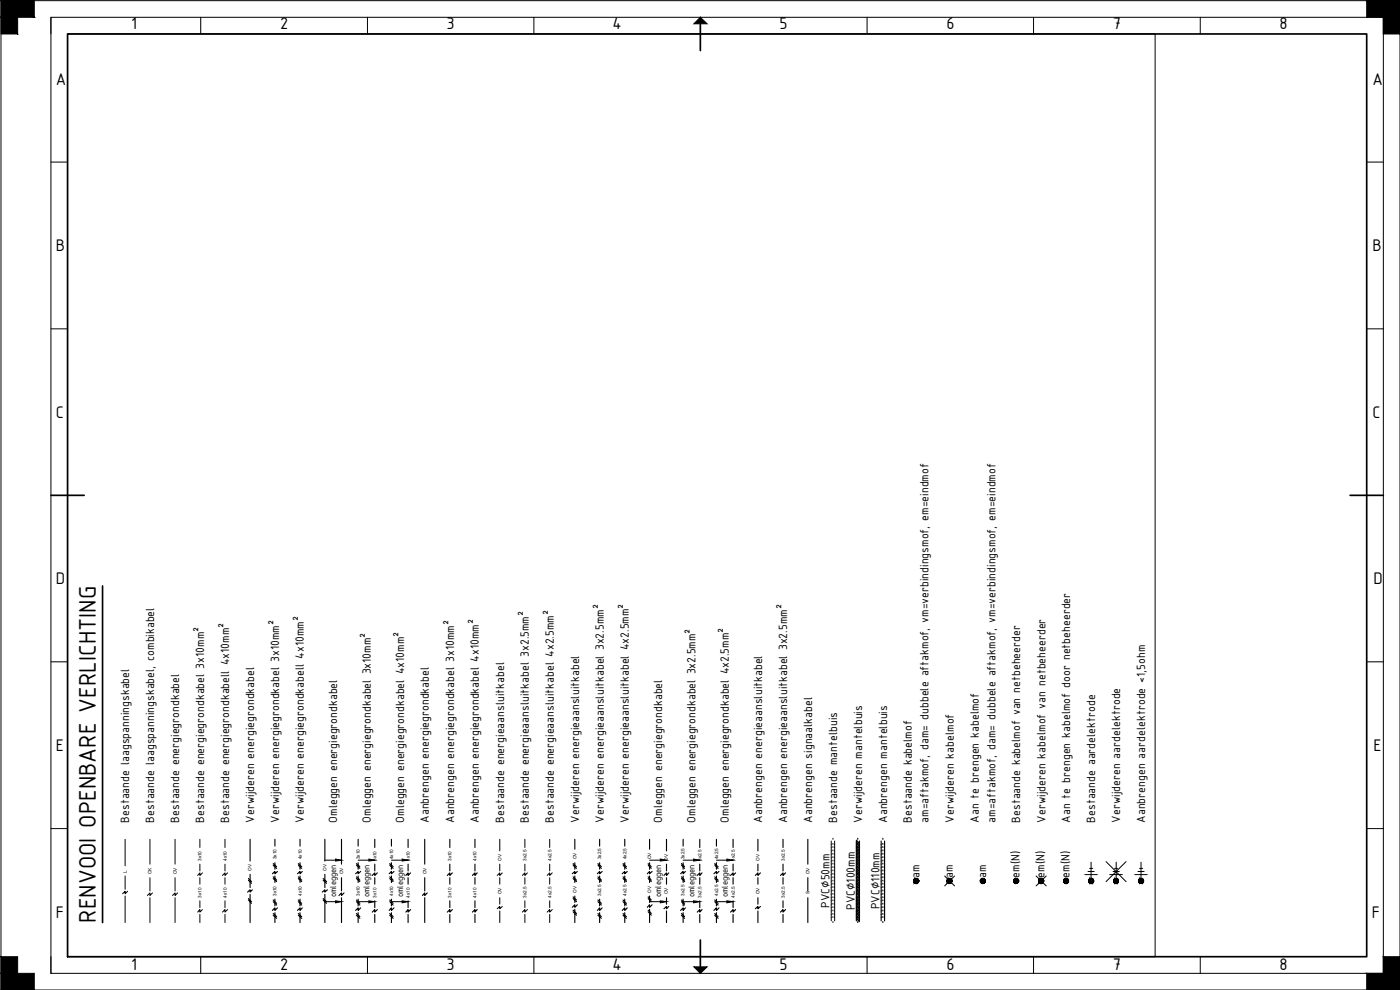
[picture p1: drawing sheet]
<svg xmlns="http://www.w3.org/2000/svg" width="420mm" height="297mm" viewBox="0 0 420 297" stroke-linecap="round" stroke-linejoin="round" font-family="sans-serif">
<!-- layer: X-XX-AL-LEGENDA-T50 -->
<path d="M30.8 175.8v101" fill="none" stroke="#000" stroke-width=".51"/>
<!-- layer: B-WE-OV-KABEL_COMBIKABEL-G -->
<path d="M45 251.8v7.5M45 263.3v4M45 269.4v7.4M45.8 267.9l-.8 .8v-.8l-.8 .8" fill="none" stroke="#000" stroke-width=".3"/>
<!-- layer: B-WE-KL-ET_LS-G -->
<path d="M37.5 251.8v8M37.5 262.8v4M37.5 268.8v8M38.3 267.4l-.8 .8v-.8l-.7 .8" fill="none" stroke="#000" stroke-width=".3"/>
<!-- layer: B-WE-OV-KABEL_VOEDINGSKABEL-G -->
<path d="M52.5 251.8v7.5M52.5 263.3v4M52.5 269.4v7.4M53.3 267.9l-.8 .8v-.8l-.7 .8" fill="none" stroke="#000" stroke-width=".3"/>
<!-- layer: V-WE-OV-KABEL_VOEDINGSKABEL-G -->
<g fill="none" stroke="#000" stroke-width=".34">
<path d="M75.1 251.8v6.5M97.5 251.8v6.5M74.5 270l1 1M74.5 269.6l1 .9M74.5 264.1l1 .9M74.5 263.6l1 .9M75.1 262.3v4M75.1 268.3v8.5M75.7 267l-.6 .7v-.7l-.8 .7M97 270l1 1M97 269.6l1 .9M97 264.1l1 .9"/>
<path d="M97 263.6l1 .9M97.5 262.3v4M97.5 268.3v8.5M98.3 267l-.8 .7v-.7l-.8 .7"/>
</g>
<!-- layer: B-WE-OV-KABEL_AANSLUITKABEL-G -->
<path d="M150 251.8v3.5M150 259.3v2M150 263.3v2M150 269.4v1.9M150 273.3v3.5M150.7 272l-.7 .7v-.7l-.8 .7M150.7 261.9l-.7 .8v-.8l-.8 .8" fill="none" stroke="#000" stroke-width=".3"/>
<!-- layer: V-WE-OV-KABEL_AANSLUITKABEL-G -->
<g fill="none" stroke="#000" stroke-width=".34">
<path d="M172 259.5l1 1M172 259.1l1 .9M172.5 251.8v3M172.5 258.9v1.9M194.5 259.5l1 1M194.5 259.1l1 .9M194.9 251.8v3M194.9 258.9v1.9M172 273.6l1 1M172 273.1l1 1M172 269.6l1 .9M172 269.1l1 .9"/>
<path d="M172 263.6l1 .9M172 263.1l1 1M172.5 262.8v2M172.5 268.8v2M172.5 272.8v4M173.3 271.5l-.8 .7v-.7l-.8 .7M173.3 261.5l-.8 .7v-.7l-.8 .7M194.5 273.6l1 1M194.5 273.1l1 1M194.5 269.6l1 .9M194.5 269.1l1 .9M194.5 263.6l1 .9"/>
<path d="M194.5 263.1l1 1M194.9 262.8v2M194.9 268.8v2M194.9 272.8v4M195.7 271.5l-.8 .7v-.7l-.6 .7M195.7 261.5l-.8 .7v-.7l-.6 .7"/>
</g>
<!-- layer: N-WE-OV-KABEL_AANSLUITKABEL-G -->
<g fill="none" stroke="#000" stroke-width=".34">
<path d="M200 251.8v3.5M200 259.3v2M227.5 251.8v3.5M227.5 259.3v2M200 263.3v2M200 269.4v1.9M200 273.3v3.5M200.7 272l-.7 .7v-.7l-.7 .7M200.7 261.9l-.7 .8v-.8l-.7 .8M227.5 263.3v2M227.5 269.4v1.9M227.5 273.3v3.5"/>
<path d="M228.2 272l-.7 .7v-.7l-.8 .7M228.2 261.9l-.7 .8v-.8l-.8 .8"/>
</g>
<!-- layer: N-WE-OV-KABEL_VOEDINGSKABEL-G -->
<path d="M102.5 251.8v7.5M127.5 251.8v7.5M102.5 263.3v4M102.5 269.4v7.4M103.3 267.9l-.8 .8v-.8l-.8 .8M127.5 263.3v4M127.5 269.4v7.4M128.2 267.9l-.7 .8v-.8l-.7 .8" fill="none" stroke="#000" stroke-width=".34"/>
<!-- layer: N-WE-OV-M -->
<path d="M100.7 257.8l1.8 .3-1.8 .2zM110.7 257.8l1.8 .3-1.8 .2zM120.7 257.8l1.8 .3-1.8 .2zM198.2 257.8l1.8 .3-1.8 .2zM208.2 257.8l1.8 .3-1.8 .2zM218.1 257.8l1.9 .3-1.9 .2zM100.7 270.3l1.8 .2-1.8 .4zM110.7 270.3l1.8 .2-1.8 .4zM120.7 270.3l1.8 .2-1.8 .4zM198.2 270.3l1.8 .2-1.8 .4zM208.2 270.3l1.8 .2-1.8 .4zM218.1 270.3l1.9 .2-1.9 .4z" fill="#000" stroke="#000" stroke-width=".3"/>
<path d="M97.5 258.1h3.2M107.5 258.1h3.2M117.5 258.1h3.2M194.9 258.1h3.3M205 258.1h3.2M215 258.1h3.1M97.5 270.5h3.2M107.5 270.5h3.2M117.5 270.5h3.2M194.9 270.5h3.3M205 270.5h3.2M215 270.5h3.1" fill="none" stroke="#000" stroke-width=".3"/>
<!-- layer: N-WE-OV-KABEL_VOEDINGSKABEL_3X10MM2-G -->
<g fill="none" stroke="#000" stroke-width=".34">
<path d="M112.5 251.8v2.5M112.5 259.3v2M135 251.8v2.5M135 259.3v2M112.5 263.3v2M112.5 270.3v2M112.5 274.3v2.5M113.2 272.9l-.7 .8v-.8l-.8 .8M113.2 261.9l-.7 .8v-.8l-.8 .8M135 263.3v2M135 270.3v2M135 274.3v2.5"/>
<path d="M135.8 272.9l-.8 .8v-.8l-.8 .8M135.8 261.9l-.8 .8v-.8l-.8 .8"/>
</g>
<!-- layer: N-WE-OV-KABEL_VOEDINGSKABEL_4X10MM2-G -->
<g fill="none" stroke="#000" stroke-width=".34">
<path d="M122.5 251.8v2.5M122.5 259.3v2M142.5 251.8v2.5M142.5 259.3v2M122.5 263.3v2M122.5 270.3v2M122.5 274.3v2.5M123.2 272.9l-.7 .8v-.8l-.7 .8M123.2 261.9l-.7 .8v-.8l-.7 .8M142.5 263.3v2M142.5 270.3v2M142.5 274.3v2.5"/>
<path d="M143.2 272.9l-.7 .8v-.8l-.7 .8M143.2 261.9l-.7 .8v-.8l-.7 .8"/>
</g>
<!-- layer: B-WE-OV-KABEL_VOEDINGSKABEL_3X10MM2-G -->
<path d="M60 251.8v2.5M60 259.3v2M60 263.3v2M60 270.3v2M60 274.3v2.5M60.7 272.9l-.7 .8v-.8l-.7 .8M60.7 261.9l-.7 .8v-.8l-.7 .8" fill="none" stroke="#000" stroke-width=".3"/>
<!-- layer: B-WE-OV-KABEL_VOEDINGSKABEL_4X10MM2-G -->
<path d="M67.5 251.8v2.5M67.5 259.3v2M67.5 263.3v2M67.5 270.3v2M67.5 274.3v2.5M68.3 272.9l-.8 .8v-.8l-.7 .8M68.3 261.9l-.8 .8v-.8l-.7 .8" fill="none" stroke="#000" stroke-width=".3"/>
<!-- layer: V-WE-OV-KABEL_VOEDINGSKABEL_3X10MM2-G -->
<g fill="none" stroke="#000" stroke-width=".34">
<path d="M82 259.5l1 1M82 259.1l1 .9M82.5 251.8v2.1M82.5 258.9v1.9M107 259.5l1 1M107 259.1l1 .9M107.5 251.8v2.1M107.5 258.9v1.9M82 274.6l1 .9M82 274.1l1 .9M82 270.5l1 1.1M82 270l1 1"/>
<path d="M82 263.6l1 .9M82 263.1l1 1M82.5 262.8v2M82.5 269.8v2M82.5 273.8v3M83.3 272.4l-.8 .8v-.8l-.8 .8M83.3 261.5l-.8 .7v-.7l-.8 .7M107 274.6l1 .9M107 274.1l1 .9M107 270.5l1 1.1M107 270l1 1M107 263.6l1 .9"/>
<path d="M107 263.1l1 1M107.5 262.8v2M107.5 269.8v2M107.5 273.8v3M108.2 272.4l-.7 .8v-.8l-.8 .8M108.2 261.5l-.7 .7v-.7l-.8 .7"/>
</g>
<!-- layer: V-WE-OV-KABEL_VOEDINGSKABEL_4X10MM2-G -->
<g fill="none" stroke="#000" stroke-width=".34">
<path d="M89.5 259.5l1.1 1M89.5 259.1l1.1 .9M90 251.8v2.1M90 258.9v1.9M117 259.5l1 1M117 259.1l1 .9M117.5 251.8v2.1M117.5 258.9v1.9M89.5 274.6l1.1 .9M89.5 274.1l1.1 .9M89.5 270.5l1.1 1.1M89.5 270l1.1 1"/>
<path d="M89.5 263.6l1.1 .9M89.5 263.1l1.1 1M90 262.8v2M90 269.8v2M90 273.8v3M90.7 272.4l-.7 .8v-.8l-.7 .8M90.7 261.5l-.7 .7v-.7l-.7 .7M117 274.6l1 .9M117 274.1l1 .9M117 270.5l1 1.1M117 270l1 1M117 263.6l1 .9"/>
<path d="M117 263.1l1 1M117.5 262.8v2M117.5 269.8v2M117.5 273.8v3M118.2 272.4l-.7 .8v-.8l-.7 .8M118.2 261.5l-.7 .7v-.7l-.7 .7"/>
</g>
<!-- layer: B-WE-OV-KABEL_AANSLUITKABEL_3X2.5MM2-G -->
<path d="M157.5 251.8v2.5M157.5 259.3v2M157.5 263.3v2M157.5 270.3v2M157.5 274.3v2.5M158.3 272.9l-.8 .8v-.8l-.7 .8M158.3 261.9l-.8 .8v-.8l-.7 .8" fill="none" stroke="#000" stroke-width=".3"/>
<!-- layer: B-WE-OV-KABEL_AANSLUITKABEL_4X2.5MM2-G -->
<path d="M165 251.8v2.5M165 259.3v2M165 263.3v2M165 270.3v2M165 274.3v2.5M165.7 272.9l-.7 .8v-.8l-.8 .8M165.7 261.9l-.7 .8v-.8l-.8 .8" fill="none" stroke="#000" stroke-width=".3"/>
<!-- layer: V-WE-OV-KABEL_AANSLUITKABEL_3X2.5MM2-G -->
<g fill="none" stroke="#000" stroke-width=".34">
<path d="M179.5 259.5l1 1M179.5 259.1l1 .9M180 251.8v2.1M180 258.9v1.9M204.5 259.5l.9 1M204.5 259.1l.9 .9M205 251.8v2.1M205 258.9v1.9M179.5 274.6l1 .9M179.5 274.1l1 .9M179.5 270.5l1 1.1M179.5 270l1 1"/>
<path d="M179.5 263.6l1 .9M179.5 263.1l1 1M180 262.8v2M180 269.8v2M180 273.8v3M180.7 272.4l-.7 .8v-.8l-.7 .8M180.7 261.5l-.7 .7v-.7l-.7 .7M204.5 274.6l.9 .9M204.5 274.1l.9 .9M204.5 270.5l.9 1.1M204.5 270l.9 1M204.5 263.6l.9 .9"/>
<path d="M204.5 263.1l.9 1M205 262.8v2M205 269.8v2M205 273.8v3M205.7 272.4l-.7 .8v-.8l-.7 .8M205.7 261.5l-.7 .7v-.7l-.7 .7"/>
</g>
<!-- layer: V-WE-OV-KABEL_AANSLUITKABEL_4X2.5MM2-G -->
<g fill="none" stroke="#000" stroke-width=".34">
<path d="M187 259.5l1 1M187 259.1l1 .9M187.5 251.8v2.1M187.5 258.9v1.9M214.5 259.5l1 1M214.5 259.1l1 .9M215 251.8v2.1M215 258.9v1.9M187 274.6l1 .9M187 274.1l1 .9M187 270.5l1 1.1M187 270l1 1"/>
<path d="M187 263.6l1 .9M187 263.1l1 1M187.5 262.8v2M187.5 269.8v2M187.5 273.8v3M188.3 272.4l-.8 .8v-.8l-.8 .8M188.3 261.5l-.8 .7v-.7l-.8 .7M214.5 274.6l1 .9M214.5 274.1l1 .9M214.5 270.5l1 1.1M214.5 270l1 1M214.5 263.6l1 .9"/>
<path d="M214.5 263.1l1 1M215 262.8v2M215 269.8v2M215 273.8v3M215.8 272.4l-.8 .8v-.8l-.8 .8M215.8 261.5l-.8 .7v-.7l-.8 .7"/>
</g>
<!-- layer: N-WE-OV-KABEL_AANSLUITKABEL_3X2.5MM2-G -->
<g fill="none" stroke="#000" stroke-width=".34">
<path d="M210 251.8v2.5M210 259.3v2M235 251.8v2.5M235 259.3v2M210 263.3v2M210 270.3v2M210 274.3v2.5M210.7 272.9l-.7 .8v-.8l-.7 .8M210.7 261.9l-.7 .8v-.8l-.7 .8M235 263.3v2M235 270.3v2M235 274.3v2.5"/>
<path d="M235.8 272.9l-.8 .8v-.8l-.8 .8M235.8 261.9l-.8 .8v-.8l-.8 .8"/>
</g>
<!-- layer: N-WE-OV-KABEL_AANSLUITKABEL_4X2.5MM2-G -->
<path d="M220 251.8v2.5M220 259.3v2M220 263.3v2M220 270.3v2M220 274.3v2.5M220.8 272.9l-.8 .8v-.8l-.8 .8M220.8 261.9l-.8 .8v-.8l-.8 .8" fill="none" stroke="#000" stroke-width=".34"/>
<!-- layer: N-WE-OV-KABELDOORVOER_MANTELBUIS-G -->
<g fill="#000">
<circle cx="265" cy="253.4" r=".17"/>
<circle cx="265" cy="257.3" r=".17"/>
<circle cx="265" cy="255.3" r=".17"/>
<circle cx="265" cy="254.3" r=".17"/>
<circle cx="265" cy="251.8" r=".17"/>
<circle cx="265" cy="258.3" r=".17"/>
<circle cx="265" cy="259.3" r=".17"/>
<circle cx="265" cy="256.3" r=".17"/>
<circle cx="265" cy="269.4" r=".17"/>
<circle cx="265" cy="266.3" r=".17"/>
<circle cx="265" cy="264.4" r=".17"/>
<circle cx="265" cy="273.3" r=".17"/>
<circle cx="265" cy="271.3" r=".17"/>
<circle cx="265" cy="270.3" r=".17"/>
<circle cx="265" cy="268.3" r=".17"/>
<circle cx="265" cy="267.3" r=".17"/>
<circle cx="265" cy="260.3" r=".17"/>
<circle cx="265" cy="276.8" r=".17"/>
<circle cx="265" cy="265.3" r=".17"/>
<circle cx="265" cy="263.3" r=".17"/>
<circle cx="265" cy="274.3" r=".17"/>
<circle cx="265" cy="272.3" r=".17"/>
<circle cx="265" cy="262.3" r=".17"/>
<circle cx="265" cy="261.3" r=".17"/>
<circle cx="265" cy="275.3" r=".17"/>
</g>
<path d="M264.5 252.3v24M265.5 252.3v24" fill="none" stroke="#000" stroke-width=".34"/>
<!-- layer: 0 -->
<g fill="#000" stroke="#000" stroke-width=".3">
<path d="M274.2 264.3v.1zM274.3 264.1v.3zM275.7 264.1v.4zM284.2 264.3v.1zM284.3 264.1v.3zM285.7 264.1v.4zM294.2 264.3l.1 .1zM295.7 264.1v.4zM304.2 264.3v.1zM305.7 264.1v.4zM311.7 264.3v.1zM319.2 264.3v.1z"/>
<path d="M320.7 264.1v.4zM326.7 264.2v.2zM334.2 264.2v.2zM341.7 264.2v.2z"/>
<path d="M274.3 264.1l-.1 .3zM274.3 264.1l-.1 .3zM274.3 264.1v.4z"/>
<path d="M274.3 264v.5zM274.3 264v.6z"/>
<path d="M274.3 263.9v.7zM274.3 263.9v.8z"/>
<path d="M274.3 263.9v.8zM274.4 263.8v1zM274.4 263.8v1zM274.4 263.8v1z"/>
<path d="M274.4 263.8v1zM274.4 263.8v1.1z"/>
<path d="M274.4 263.8v1.1zM274.5 263.8l-.1 1.1z"/>
<path d="M274.5 263.7v1.2zM274.5 263.7v1.3z"/>
<path d="M274.5 263.7v1.3zM274.6 263.7l-.1 1.3z"/>
<path d="M274.6 263.7v1.3zM274.7 263.6v1.4z"/>
<path d="M274.7 263.6v1.4zM274.8 263.6l-.1 1.4zM274.8 263.6v1.4zM274.8 263.6v1.4z"/>
<path d="M274.8 263.6v1.4zM274.9 263.6l-.1 1.4z"/>
<path d="M274.9 263.6v1.4zM275 263.6l-.1 1.4z"/>
<path d="M275 263.6v1.4zM275 263.6v1.4z"/>
<path d="M275 263.6v1.4zM275.1 263.6l-.1 1.4z"/>
<path d="M275.1 263.6v1.4zM275.2 263.6l-.1 1.4zM275.2 263.6v1.4zM275.2 263.6v1.4z"/>
<path d="M275.2 263.6v1.4zM275.3 263.7l-.1 1.3z"/>
<path d="M275.3 263.7v1.3zM275.4 263.7l-.1 1.3z"/>
<path d="M275.4 263.7v1.3zM275.5 263.8l-.1 1.2zM275.5 263.8v1.1zM275.5 263.8v1.1z"/>
<path d="M275.5 263.8v1.1zM275.5 263.8v1.1zM275.5 263.8v1zM275.5 263.8v1z"/>
<path d="M275.5 263.8v1zM275.6 263.9l-.1 .9z"/>
<path d="M275.6 263.9v.8zM275.6 264v.7z"/>
<path d="M275.6 264v.6zM275.7 264.1l-.1 .5zM275.7 264.1v.4z"/>
<path d="M275.7 264.3v.1zM275.7 264.3v.1zM275.7 264.1v.3z"/>
<path d="M284.3 264.1l-.1 .3zM284.3 264.1l-.1 .3zM284.3 264.1v.4z"/>
<path d="M284.3 264v.5zM284.3 264v.6z"/>
<path d="M284.3 264v.6zM284.4 263.9v.8z"/>
<path d="M284.4 263.8v.9zM284.4 263.8v1z"/>
<path d="M284.4 263.8v1zM284.4 263.8v1z"/>
<path d="M284.4 263.8v1zM284.4 263.8v1.1z"/>
<path d="M284.4 263.8v1.1zM284.5 263.8l-.1 1.1z"/>
<path d="M284.5 263.7v1.2zM284.5 263.7v1.3z"/>
<path d="M284.5 263.7v1.3zM284.6 263.7l-.1 1.3z"/>
<path d="M284.6 263.7v1.3zM284.7 263.6v1.4z"/>
<path d="M284.7 263.6v1.4zM284.8 263.6l-.1 1.4z"/>
<path d="M284.8 263.6v1.4zM284.9 263.6l-.1 1.4zM284.9 263.6v1.4zM284.9 263.6v1.4z"/>
<path d="M284.9 263.6v1.4zM284.9 263.6v1.4z"/>
<path d="M284.9 263.6v1.4zM285 263.6l-.1 1.4z"/>
<path d="M285 263.6v1.4zM285.1 263.6l-.1 1.4z"/>
<path d="M285.1 263.6v1.4zM285.2 263.6l-.1 1.4z"/>
<path d="M285.2 263.6v1.4zM285.3 263.6l-.1 1.4z"/>
<path d="M285.3 263.6v1.4zM285.3 263.7v1.3z"/>
<path d="M285.3 263.7v1.3zM285.4 263.7l-.1 1.3z"/>
<path d="M285.4 263.7v1.3zM285.5 263.8l-.1 1.2zM285.5 263.8v1.1zM285.5 263.8v1.1z"/>
<path d="M285.5 263.8v1.1zM285.5 263.8v1.1zM285.5 263.8v1zM285.5 263.8v1z"/>
<path d="M285.5 263.8v1zM285.6 263.9l-.1 .9z"/>
<path d="M285.6 263.9v.8zM285.6 264v.7z"/>
<path d="M285.6 264v.6zM285.7 264.1l-.1 .5zM285.7 264.1v.4z"/>
<path d="M285.7 264.3v.1zM285.7 264.3v.1zM285.7 264.1v.3z"/>
<path d="M294.3 264.1v.3zM294.3 264.1v.3z"/>
<path d="M294.3 264.1v.3zM294.3 264.1v.4z"/>
<path d="M294.3 264v.5zM294.3 264v.6z"/>
<path d="M294.3 264v.6zM294.3 263.9v.8z"/>
<path d="M294.3 263.8v.9zM294.3 263.8v1z"/>
<path d="M294.3 263.8v1zM294.4 263.8l-.1 1z"/>
<path d="M294.4 263.8v1zM294.4 263.8v1.1z"/>
<path d="M294.4 263.8v1.1zM294.5 263.8l-.1 1.1z"/>
<path d="M294.5 263.8v1.1zM294.6 263.7v1.3zM294.6 263.7v1.3zM294.6 263.7v1.3z"/>
<path d="M294.6 263.7v1.3zM294.7 263.6v1.4z"/>
<path d="M294.7 263.6v1.4zM294.8 263.6l-.1 1.4z"/>
<path d="M294.8 263.6v1.4zM294.9 263.6l-.1 1.4zM294.9 263.6v1.4zM294.9 263.6v1.4z"/>
<path d="M294.9 263.6v1.4zM294.9 263.6v1.4z"/>
<path d="M294.9 263.6v1.4zM295 263.6l-.1 1.4z"/>
<path d="M295 263.6v1.4zM295.1 263.6l-.1 1.4z"/>
<path d="M295.1 263.6v1.4zM295.2 263.6l-.1 1.4z"/>
<path d="M295.2 263.6v1.4zM295.3 263.6l-.1 1.4z"/>
<path d="M295.3 263.6v1.4zM295.3 263.7v1.3z"/>
<path d="M295.3 263.7v1.3zM295.4 263.7l-.1 1.3z"/>
<path d="M295.4 263.7v1.3zM295.4 263.8v1.2zM295.4 263.8v1.1zM295.4 263.8v1.1z"/>
<path d="M295.4 263.8v1.1zM295.5 263.8l-.1 1.1z"/>
<path d="M295.5 263.8v1zM295.6 263.8l-.1 1z"/>
<path d="M295.6 263.8v1zM295.6 263.9v.9z"/>
<path d="M295.6 263.9v.8zM295.6 264v.7z"/>
<path d="M295.6 264v.6zM295.7 264.1l-.1 .5zM295.7 264.1v.4z"/>
<path d="M295.7 264.3v.1zM295.7 264.3v.1zM295.7 264.1v.3z"/>
<path d="M304.2 264.1v.3zM304.2 264.1v.3z"/>
<path d="M304.2 264.1v.3zM304.2 264.1v.4z"/>
<path d="M304.2 264v.5zM304.2 264v.6z"/>
<path d="M304.2 264v.6zM304.3 263.9v.8z"/>
<path d="M304.3 263.8v.9zM304.3 263.8v1z"/>
<path d="M304.3 263.8v1zM304.4 263.8l-.1 1z"/>
<path d="M304.4 263.8v1zM304.4 263.8v1.1z"/>
<path d="M304.4 263.8v1.1zM304.5 263.8l-.1 1.1z"/>
<path d="M304.5 263.8v1.1zM304.6 263.7v1.3zM304.6 263.7v1.3zM304.6 263.7v1.3z"/>
<path d="M304.6 263.7v1.3zM304.7 263.6v1.4z"/>
<path d="M304.7 263.6v1.4zM304.8 263.6l-.1 1.4z"/>
<path d="M304.8 263.6v1.4zM304.8 263.6v1.4z"/>
<path d="M304.8 263.6v1.4zM304.9 263.6l-.1 1.4zM304.9 263.6v1.4zM304.9 263.6v1.4z"/>
<path d="M304.9 263.6v1.4zM305 263.6l-.1 1.4z"/>
<path d="M305 263.6v1.4zM305.1 263.6l-.1 1.4z"/>
<path d="M305.1 263.6v1.4zM305.2 263.6l-.1 1.4z"/>
<path d="M305.2 263.6v1.4zM305.3 263.6l-.1 1.4z"/>
<path d="M305.3 263.6v1.4zM305.3 263.7v1.3z"/>
<path d="M305.3 263.7v1.3zM305.4 263.7l-.1 1.3z"/>
<path d="M305.4 263.7v1.3zM305.4 263.8v1.2zM305.4 263.8v1.1zM305.4 263.8v1.1z"/>
<path d="M305.4 263.8v1.1zM305.5 263.8l-.1 1.1z"/>
<path d="M305.5 263.8v1zM305.6 263.8l-.1 1z"/>
<path d="M305.6 263.8v1zM305.6 263.9v.9z"/>
<path d="M305.6 263.9v.8zM305.6 264v.7z"/>
<path d="M305.6 264v.6zM305.7 264.1l-.1 .5zM305.7 264.1v.4z"/>
<path d="M305.7 264.3v.1zM305.7 264.3v.1zM305.7 264.1v.3z"/>
<path d="M311.7 264.1v.3zM311.7 264.1v.3z"/>
<path d="M311.7 264.1v.3zM311.8 264.1v.4z"/>
<path d="M311.8 264v.5zM311.8 264v.6z"/>
<path d="M311.8 263.9v.7zM311.8 263.9v.8z"/>
<path d="M311.8 263.9v.8zM311.9 263.8v1zM311.9 263.8v1zM311.9 263.8v1z"/>
<path d="M311.9 263.8v1zM312 263.8v1.1zM312 263.8v1.1zM312 263.8v1.1z"/>
<path d="M312 263.8v1.1zM312 263.7v1.3z"/>
<path d="M312 263.7v1.3zM312.1 263.7l-.1 1.3z"/>
<path d="M312.1 263.7v1.3zM312.2 263.6v1.4zM312.2 263.6v1.4zM312.2 263.6v1.4z"/>
<path d="M312.2 263.6v1.4zM312.3 263.6l-.1 1.4z"/>
<path d="M312.3 263.6v1.4zM312.4 263.6l-.1 1.4z"/>
<path d="M312.4 263.6v1.4zM312.5 263.6l-.1 1.4z"/>
<path d="M312.5 263.6v1.4zM312.5 263.6v1.4z"/>
<path d="M312.5 263.6v1.4zM312.6 263.6l-.1 1.4zM312.6 263.6v1.4zM312.6 263.6v1.4z"/>
<path d="M312.6 263.6v1.4zM312.7 263.6l-.1 1.4z"/>
<path d="M312.7 263.6v1.4zM312.8 263.7l-.1 1.3z"/>
<path d="M312.8 263.7v1.3zM312.9 263.7l-.1 1.3z"/>
<path d="M312.9 263.7v1.3zM312.9 263.8v1.2z"/>
<path d="M312.9 263.8v1.1zM313 263.8l-.1 1.1z"/>
<path d="M313 263.8v1.1zM313.1 263.8l-.1 1.1zM313.1 263.8v1zM313.1 263.8v1z"/>
<path d="M313.1 263.8v1zM313.1 263.9v.9z"/>
<path d="M313.1 263.9v.8zM313.1 264v.7z"/>
<path d="M313.1 264v.6zM313.1 264.1v.5z"/>
<path d="M313.1 264.1v.4zM313.2 264.1l-.1 .4z"/>
<path d="M313.2 264.3v.1zM313.2 264.3v.1zM313.2 264.1v.3z"/>
<path d="M319.2 264.1v.3zM319.2 264.1v.3z"/>
<path d="M319.2 264.1v.3zM319.2 264.1v.4z"/>
<path d="M319.2 264v.5zM319.2 264v.6z"/>
<path d="M319.2 264v.6zM319.3 263.9v.8z"/>
<path d="M319.3 263.8v.9zM319.3 263.8v1z"/>
<path d="M319.3 263.8v1zM319.4 263.8l-.1 1z"/>
<path d="M319.4 263.8v1zM319.4 263.8v1.1z"/>
<path d="M319.4 263.8v1.1zM319.5 263.8l-.1 1.1z"/>
<path d="M319.5 263.8v1.1zM319.6 263.7v1.3zM319.6 263.7v1.3zM319.6 263.7v1.3z"/>
<path d="M319.6 263.7v1.3zM319.7 263.6v1.4z"/>
<path d="M319.7 263.6v1.4zM319.7 263.6v1.4z"/>
<path d="M319.7 263.6v1.4zM319.8 263.6l-.1 1.4z"/>
<path d="M319.8 263.6v1.4zM319.9 263.6l-.1 1.4z"/>
<path d="M319.9 263.6v1.4zM320 263.6l-.1 1.4zM320 263.6v1.4zM320 263.6v1.4z"/>
<path d="M320 263.6v1.4zM320.1 263.6l-.1 1.4z"/>
<path d="M320.1 263.6v1.4zM320.2 263.6l-.1 1.4z"/>
<path d="M320.2 263.6v1.4zM320.3 263.6l-.1 1.4z"/>
<path d="M320.3 263.6v1.4zM320.3 263.7v1.3zM320.3 263.7v1.3zM320.3 263.7v1.3z"/>
<path d="M320.3 263.7v1.3zM320.4 263.8l-.1 1.2z"/>
<path d="M320.4 263.8v1.1zM320.5 263.8l-.1 1.1z"/>
<path d="M320.5 263.8v1.1zM320.5 263.8v1.1z"/>
<path d="M320.5 263.8v1zM320.6 263.8l-.1 1z"/>
<path d="M320.6 263.8v1zM320.6 263.9v.9z"/>
<path d="M320.6 263.9v.8zM320.7 264l-.1 .7z"/>
<path d="M320.7 264v.6zM320.7 264.1v.5zM320.7 264.1v.4z"/>
<path d="M320.7 264.3v.1zM320.7 264.3v.1zM320.7 264.1v.3z"/>
<path d="M326.8 264l-.1 .4zM326.8 264v.6z"/>
<path d="M326.8 264v.6zM326.9 263.9v.8z"/>
<path d="M326.9 263.8v.9zM326.9 263.8v1.1z"/>
<path d="M326.9 263.8v1.1zM327 263.7v1.3z"/>
<path d="M327 263.7v1.3zM327.1 263.6v1.4z"/>
<path d="M327.1 263.6v1.4l.2-1.4zM327.3 263.6v1.4h-.2z"/>
<path d="M327.3 263.6v1.4l.1-1.4zM327.4 263.6v1.4h-.1z"/>
<path d="M327.4 263.6v1.4zM327.5 263.6l-.1 1.4z"/>
<path d="M327.5 263.6v1.4l.2-1.4zM327.7 263.6v1.4h-.2z"/>
<path d="M327.7 263.6v1.4zM327.8 263.7l-.1 1.3z"/>
<path d="M327.8 263.7v1.3l.2-1.2zM328 263.8v1.1l-.2 .1z"/>
<path d="M328 263.8v1.1zM328 263.8v1.1z"/>
<path d="M328 263.8v1zM328.1 263.9l-.1 .9z"/>
<path d="M328.1 263.9v.8zM328.2 264.1l-.1 .6z"/>
<path d="M328.2 264.1v.4zM328.2 264.3v.2z"/>
<path d="M334.2 264v.4zM334.2 264v.6z"/>
<path d="M334.2 264v.6zM334.3 263.9v.8z"/>
<path d="M334.4 263.8l-.1 .9zM334.4 263.8v1.1z"/>
<path d="M334.4 263.8v1.1zM334.5 263.7v1.3z"/>
<path d="M334.5 263.7v1.3l.1-1.4zM334.6 263.6v1.4h-.1z"/>
<path d="M334.6 263.6v1.4l.2-1.4zM334.8 263.6v1.4h-.2z"/>
<path d="M334.8 263.6v1.4zM334.9 263.6l-.1 1.4z"/>
<path d="M334.9 263.6v1.4l.2-1.4zM335.1 263.6v1.4h-.2z"/>
<path d="M335.1 263.6v1.4l.1-1.4zM335.2 263.6v1.4h-.1z"/>
<path d="M335.2 263.6v1.4zM335.3 263.7l-.1 1.3z"/>
<path d="M335.3 263.7v1.3zM335.4 263.8l-.1 1.2z"/>
<path d="M335.4 263.8v1.1l.2-1.1zM335.6 263.8v1l-.2 .1z"/>
<path d="M335.6 263.8v1zM335.6 263.9v.9z"/>
<path d="M335.6 263.9v.8zM335.7 264.1l-.1 .6z"/>
<path d="M335.7 264.1v.4zM335.7 264.3v.2z"/>
<path d="M341.8 264l-.1 .4zM341.8 264v.6z"/>
<path d="M341.8 264v.6zM341.8 263.9v.8z"/>
<path d="M341.9 263.8l-.1 .9zM341.9 263.8v1.1z"/>
<path d="M341.9 263.8v1.1zM342 263.7v1.3z"/>
<path d="M342 263.7v1.3l.2-1.4zM342.2 263.6v1.4h-.2z"/>
<path d="M342.2 263.6v1.4zM342.3 263.6l-.1 1.4z"/>
<path d="M342.3 263.6v1.4l.1-1.4zM342.4 263.6v1.4h-.1z"/>
<path d="M342.4 263.6v1.4zM342.5 263.6l-.1 1.4z"/>
<path d="M342.5 263.6v1.4l.2-1.4zM342.7 263.6v1.4h-.2z"/>
<path d="M342.7 263.6v1.4l.2-1.3zM342.9 263.7v1.3h-.2z"/>
<path d="M342.9 263.7v1.3zM342.9 263.8v1.2z"/>
<path d="M342.9 263.8v1.1zM343 263.8l-.1 1.1z"/>
<path d="M343 263.8v1zM343.1 263.9l-.1 .9z"/>
<path d="M343.1 263.9v.8zM343.2 264.1l-.1 .6z"/>
<path d="M343.2 264.1v.4zM343.2 264.3v.2z"/>
</g>
<g fill="none" stroke="#000" stroke-width=".3">
<path d="M20.3 10.2h326.4v276.8h-326.4zM327.4 258.7v5.7M331.9 258.5l6 6M335 258.7v5.7M337.9 258.5l-6 6M342.4 258.7v5.7M283.5 262.8l3 3M286.5 262.8l-3 3M310.9 262.8l3.1 3M314 262.8l-3.1 3M325.6 262.4h3.7M326.5 261.5h1.9"/>
<path d="M327 260.5h1M333 262.4h3.8M334.1 261.5h1.8M334.5 260.5h.9M340.6 262.4h3.7M341.5 261.5h1.9M342 260.5h.9"/>
<circle cx="274.9" cy="264.3" r=".72"/>
<circle cx="284.9" cy="264.3" r=".72"/>
<circle cx="294.9" cy="264.3" r=".72"/>
<circle cx="304.9" cy="264.3" r=".72"/>
<circle cx="312.4" cy="264.3" r=".72"/>
<circle cx="320" cy="264.3" r=".72"/>
<circle cx="327.4" cy="264.3" r=".72"/>
<circle cx="334.9" cy="264.3" r=".72"/>
<circle cx="342.4" cy="264.3" r=".72"/>
</g>
<!-- layer: N-WE-OV-KABEL_SIGNAALKABEL-G -->
<path d="M242.4 251.8v7.5M242.4 263.3v4M242.4 269.4v7.4" fill="none" stroke="#000" stroke-width=".34"/>
<!-- layer: B-WE-OV-KABELDOORVOER_MANTELBUIS-G -->
<g fill="none" stroke="#000" stroke-width=".3">
<path d="M249.5 252.3v24M250 259.3h.1M250 258.3h.1M250 257.3h.1M250 256.3h.1M250 255.3h.1M250 254.3h.1M250 253.4h.1M250 251.8h.1M250.5 252.3v24M250 276.8h.1M250 275.3h.1"/>
<path d="M250 274.3h.1M250 273.3h.1M250 272.3h.1M250 271.3h.1M250 270.3h.1M250 269.4h.1M250 268.3h.1M250 267.3h.1M250 266.3h.1M250 265.3h.1M250 264.4h.1M250 263.3h.1"/>
<path d="M250 262.3h.1M250 261.3h.1M250 260.3h.1"/>
</g>
<!-- layer: V-WE-OV-KABELDOORVOER_MANTELBUIS-G -->
<g fill="#000">
<circle cx="257.4" cy="258.3" r=".17"/>
<circle cx="257.4" cy="259.3" r=".17"/>
<circle cx="257.4" cy="257.3" r=".17"/>
<circle cx="257.4" cy="256.3" r=".17"/>
<circle cx="257.4" cy="253.4" r=".17"/>
<circle cx="257.4" cy="255.3" r=".17"/>
<circle cx="257.4" cy="254.3" r=".17"/>
<circle cx="257.4" cy="251.8" r=".17"/>
<circle cx="257.4" cy="276.8" r=".17"/>
<circle cx="257.4" cy="268.3" r=".17"/>
<circle cx="257.4" cy="275.3" r=".17"/>
<circle cx="257.4" cy="269.4" r=".17"/>
<circle cx="257.4" cy="264.4" r=".17"/>
<circle cx="257.4" cy="261.3" r=".17"/>
<circle cx="257.4" cy="272.3" r=".17"/>
<circle cx="257.4" cy="265.3" r=".17"/>
<circle cx="257.4" cy="262.3" r=".17"/>
<circle cx="257.4" cy="274.3" r=".17"/>
<circle cx="257.4" cy="271.3" r=".17"/>
<circle cx="257.4" cy="270.3" r=".17"/>
<circle cx="257.4" cy="267.3" r=".17"/>
<circle cx="257.4" cy="266.3" r=".17"/>
<circle cx="257.4" cy="260.3" r=".17"/>
<circle cx="257.4" cy="263.3" r=".17"/>
<circle cx="257.4" cy="273.3" r=".17"/>
</g>
<g fill="none" stroke="#000" stroke-width=".34">
<path d="M257 259.5l.9 1M257 259.1l.9 .9M257 258.6l.9 .9M257 258.1l.9 1M257 257.6l.9 1M257 257.1l.9 1M257 256.6l.9 1M257 256.1l.9 1M257 255.6l.9 1M257 255l.9 1.1M257 254.5l.9 1.1M257 254l.9 1"/>
<path d="M257 253.6l.9 .9M257 253.1l.9 .9M257 252.6l.9 1M257 252.1l.9 1M257 252.3v24M257.9 252.3v24M257 275.5l.9 1M257 275l.9 1M257 274.6l.9 .9M257 274.1l.9 .9M257 273.6l.9 1M257 273.1l.9 1"/>
<path d="M257 272.6l.9 1M257 272.1l.9 1M257 271.6l.9 1M257 271l.9 1.1M257 270.5l.9 1.1M257 270l.9 1M257 269.6l.9 .9M257 269.1l.9 .9M257 268.6l.9 1M257 268.1l.9 1M257 267.6l.9 1M257 267.1l.9 1"/>
<path d="M257 266.6l.9 1M257 266.1l.9 1M257 265.5l.9 1.1M257 265l.9 1.1M257 264.6l.9 .9M257 264.1l.9 .9M257 263.6l.9 .9M257 263.1l.9 1M257 262.6l.9 1M257 262.1l.9 1M257 261.6l.9 1M257 261.1l.9 1"/>
<path d="M257 260.5l.9 1.1M257 260l.9 1.1"/>
</g>
<!-- layer: X-XX-AL-TEKENBLAD_KADER_AFSNIJMARKERING-G -->
<g fill="#000" stroke="#000" stroke-width=".3">
<path d="M.3 .2l10 5h-10zM.3 .2l10 5v-5z"/>
<path d="M.3 5.2l5 5h-5zM.3 5.2l5 5v-5z"/>
<path d="M410.2 .2l10 5v-5zM410.2 .2l10 5h-10z"/>
<path d="M415.2 5.2l5 5v-5zM415.2 5.2l5 5h-5z"/>
<path d="M.3 287l5 5h-5zM.3 287l5 5v-5z"/>
<path d="M.3 292l10 5h-10zM.3 292l10 5v-5z"/>
<path d="M415.2 287l5 5v-5zM415.2 287l5 5h-5z"/>
<path d="M410.2 292l10 5v-5zM410.2 292l10 5h-10z"/>
</g>
<!-- layer: X-XX-AL-TEKENBLAD_KADER_VOUWMERK-G -->
<path d="M208.2 7.1l2-1.9 2 1.9zM208.2 290.1h4l-2 1.9z" fill="#000" stroke="#000" stroke-width=".3"/>
<!-- layer: X-XX-AL-TEKENBLAD_KADER-G -->
<path d="M.3 .2h419.9v296.8h-419.9z" fill="none" stroke="#000" stroke-width=".3"/>
<path d="M20.3 10.2h389.9v276.8h-389.9z" fill="none" stroke="#000" stroke-width=".51"/>
<!-- layer: X-XX-AL-TEKENBLAD_KADER_CENTERMARKERING-G -->
<path d="M210.2 5.2v10M15.3 148.6h10M405.2 148.6h10M210.2 282.1v9.9" fill="none" stroke="#000" stroke-width=".51"/>
<!-- layer: X-XX-AL-TEKENBLAD_KADER_ROOSTERVERDELING-G -->
<g fill="none" stroke="#000" stroke-width=".3">
<path d="M15.3 10.2v-5h399.9v286.8M15.3 5.2v286.8h399.9v-5M60.2 5.2v5M110.3 5.2v5M160.2 5.2v5M260.2 5.2v5M310.2 5.2v5M360.2 5.2v5M15.3 48.6h5M410.2 48.6h5M15.3 98.7h5M410.2 98.7h5"/>
<path d="M15.3 198.6h5M410.2 198.6h5M15.3 248.6h5M410.2 248.6h5M60.2 287v5M110.3 287v5M160.2 287v5M260.2 287v5M310.2 287v5M360.2 287v5"/>
</g>
<text font-size="7.8" x="28.7" y="276.8" transform="rotate(-90 28.7 276.8)">RENVOOI OPENBARE VERLICHTING</text>
<g font-size="5.4">
<text x="39.4" y="8.8">1</text>
<text x="84" y="8.8">2</text>
<text x="134" y="8.8">3</text>
<text x="183.9" y="8.8">4</text>
<text x="234" y="8.8">5</text>
<text x="284" y="8.8">6</text>
<text x="334" y="8.8">7</text>
<text x="384" y="8.8">8</text>
<text x="16.7" y="25.4">A</text>
<text x="411.9" y="25.4">A</text>
<text x="16.7" y="75.4">B</text>
<text x="411.9" y="75.4">B</text>
<text x="16.7" y="125.3">C</text>
<text x="411.9" y="125.3">C</text>
<text x="16.7" y="175.4">D</text>
<text x="412.2" y="175.4">D</text>
<text x="16.7" y="225.3">E</text>
<text x="412.2" y="225.3">E</text>
<text x="16.7" y="275.4">F</text>
<text x="411.7" y="275.4">F</text>
<text x="39.4" y="291.1">1</text>
<text x="84" y="291.1">2</text>
<text x="134" y="291.1">3</text>
<text x="183.9" y="291.1">4</text>
<text x="234" y="291.1">5</text>
<text x="284" y="291.1">6</text>
<text x="334" y="291.1">7</text>
<text x="384" y="291.1">8</text>
</g>
<g font-size="3.9">
<text x="38.7" y="246.8" transform="rotate(-90 38.7 246.8)">Bestaande laagspanningskabel</text>
<text x="46.3" y="246.8" transform="rotate(-90 46.3 246.8)">Bestaande laagspanningskabel, combikabel</text>
<text x="53.8" y="246.8" transform="rotate(-90 53.8 246.8)">Bestaande energiegrondkabel</text>
<text x="61.3" y="246.8" transform="rotate(-90 61.3 246.8)">Bestaande energiegrondkabel 3x10mm²</text>
<text x="68.8" y="246.8" transform="rotate(-90 68.8 246.8)">Bestaande energiegrondkabell 4x10mm²</text>
<text x="76.2" y="246.8" transform="rotate(-90 76.2 246.8)">Verwijderen energiegrondkabel</text>
<text x="83.8" y="246.8" transform="rotate(-90 83.8 246.8)">Verwijderen energiegrondkabel 3x10mm²</text>
<text x="91.2" y="246.8" transform="rotate(-90 91.2 246.8)">Verwijderen energiegrondkabell 4x10mm²</text>
<text x="101.2" y="246.8" transform="rotate(-90 101.2 246.8)">Omleggen energiegrondkabel</text>
<text x="111.3" y="246.8" transform="rotate(-90 111.3 246.8)">Omleggen energiegrondkabel 3x10mm²</text>
<text x="121.3" y="246.8" transform="rotate(-90 121.3 246.8)">Omleggen energiegrondkabel 4x10mm²</text>
<text x="128.7" y="246.8" transform="rotate(-90 128.7 246.8)">Aanbrengen energiegrondkabel</text>
<text x="136.3" y="246.8" transform="rotate(-90 136.3 246.8)">Aanbrengen energiegrondkabel 3x10mm²</text>
<text x="143.7" y="246.8" transform="rotate(-90 143.7 246.8)">Aanbrengen energiegrondkabel 4x10mm²</text>
<text x="151.3" y="246.8" transform="rotate(-90 151.3 246.8)">Bestaande energieaansluitkabel</text>
<text x="158.7" y="246.8" transform="rotate(-90 158.7 246.8)">Bestaande energieaansluitkabel 3x2.5mm²</text>
<text x="166.2" y="246.8" transform="rotate(-90 166.2 246.8)">Bestaande energieaansluitkabel 4x2.5mm²</text>
<text x="173.8" y="246.8" transform="rotate(-90 173.8 246.8)">Verwijderen energieaansluitkabel</text>
<text x="181.2" y="246.8" transform="rotate(-90 181.2 246.8)">Verwijderen energieaansluitkabel 3x2.5mm²</text>
<text x="188.8" y="246.8" transform="rotate(-90 188.8 246.8)">Verwijderen energieaansluitkabel 4x2.5mm²</text>
<text x="198.8" y="246.8" transform="rotate(-90 198.8 246.8)">Omleggen energiegrondkabel</text>
<text x="208.7" y="246.8" transform="rotate(-90 208.7 246.8)">Omleggen energiegrondkabel 3x2.5mm²</text>
<text x="218.7" y="246.8" transform="rotate(-90 218.7 246.8)">Omleggen energiegrondkabel 4x2.5mm²</text>
<text x="228.7" y="246.8" transform="rotate(-90 228.7 246.8)">Aanbrengen energieaansluitkabel</text>
<text x="236.3" y="246.8" transform="rotate(-90 236.3 246.8)">Aanbrengen energieaansluitkabel 3x2.5mm²</text>
<text x="243.7" y="246.8" transform="rotate(-90 243.7 246.8)">Aanbrengen signaalkabel</text>
<text x="251.2" y="246.8" transform="rotate(-90 251.2 246.8)">Bestaande mantelbuis</text>
<text x="258.7" y="246.8" transform="rotate(-90 258.7 246.8)">Verwijderen mantelbuis</text>
<text x="266.2" y="246.8" transform="rotate(-90 266.2 246.8)">Aanbrengen mantelbuis</text>
<text x="273.7" y="246.8" transform="rotate(-90 273.7 246.8)">Bestaande kabelmof</text>
<text x="278.7" y="246.8" transform="rotate(-90 278.7 246.8)">am=aftakmof, dam= dubbele aftakmof, vm=verbindingsmof, em=eindmof</text>
<text x="286.2" y="246.8" transform="rotate(-90 286.2 246.8)">Verwijderen kabelmof</text>
<text x="293.8" y="246.8" transform="rotate(-90 293.8 246.8)">Aan te brengen kabelmof</text>
<text x="298.7" y="246.8" transform="rotate(-90 298.7 246.8)">am=aftakmof, dam= dubbele aftakmof, vm=verbindingsmof, em=eindmof</text>
<text x="306.2" y="246.8" transform="rotate(-90 306.2 246.8)">Bestaande kabelmof van netbeheerder</text>
<text x="313.7" y="246.8" transform="rotate(-90 313.7 246.8)">Verwijderen kabelmof van netbeheerder</text>
<text x="321.2" y="246.8" transform="rotate(-90 321.2 246.8)">Aan te brengen kabelmof door netbeheerder</text>
<text x="328.7" y="246.8" transform="rotate(-90 328.7 246.8)">Bestaande aardelektrode</text>
<text x="336.2" y="246.8" transform="rotate(-90 336.2 246.8)">Verwijderen aardelektrode</text>
<text x="343.7" y="246.8" transform="rotate(-90 343.7 246.8)">Aanbrengen aardelektrode &lt;1,5ohm</text>
<text x="276" y="263.3" transform="rotate(-90 276 263.3)">am</text>
<text x="286" y="263.3" transform="rotate(-90 286 263.3)">am</text>
<text x="296" y="263.3" transform="rotate(-90 296 263.3)">am</text>
<text x="305.9" y="263.3" transform="rotate(-90 305.9 263.3)">em(N)</text>
<text x="313.5" y="263.3" transform="rotate(-90 313.5 263.3)">em(N)</text>
<text x="320.9" y="263.3" transform="rotate(-90 320.9 263.3)">em(N)</text>
<text x="249" y="272.4" transform="rotate(-90 249 272.4)">PVC∅50mm</text>
<text x="256.5" y="273.1" transform="rotate(-90 256.5 273.1)">PVC∅100mm</text>
<text x="263.9" y="272.8" transform="rotate(-90 263.9 272.8)">PVC∅110mm</text>
</g>
<g font-size="2.8">
<text x="100.9" y="269.3" transform="rotate(-90 100.9 269.3)">omleggen</text>
<text x="110.9" y="269.3" transform="rotate(-90 110.9 269.3)">omleggen</text>
<text x="120.9" y="269.3" transform="rotate(-90 120.9 269.3)">omleggen</text>
<text x="198.4" y="269.3" transform="rotate(-90 198.4 269.3)">omleggen</text>
<text x="208.4" y="269.3" transform="rotate(-90 208.4 269.3)">omleggen</text>
<text x="218.4" y="269.3" transform="rotate(-90 218.4 269.3)">omleggen</text>
</g>
<g font-size="1.4">
<text x="83" y="257.8" transform="rotate(-90 83 257.8)">3x10</text>
<text x="90.6" y="257.8" transform="rotate(-90 90.6 257.8)">4x10</text>
<text x="108" y="257.8" transform="rotate(-90 108 257.8)">3x10</text>
<text x="118" y="257.8" transform="rotate(-90 118 257.8)">4x10</text>
<text x="173" y="257.8" transform="rotate(-90 173 257.8)">OV</text>
<text x="180.5" y="257.8" transform="rotate(-90 180.5 257.8)">3x2.5</text>
<text x="188" y="257.8" transform="rotate(-90 188 257.8)">4x2.5</text>
<text x="195.5" y="257.8" transform="rotate(-90 195.5 257.8)">OV</text>
<text x="205.4" y="257.8" transform="rotate(-90 205.4 257.8)">3x2.5</text>
<text x="215.5" y="257.8" transform="rotate(-90 215.5 257.8)">4x2.5</text>
<text x="38.1" y="261.8" transform="rotate(-90 38.1 261.8)">L</text>
<text x="45.5" y="262.3" transform="rotate(-90 45.5 262.3)">CK</text>
<text x="53" y="262.3" transform="rotate(-90 53 262.3)">OV</text>
<text x="60.5" y="258.3" transform="rotate(-90 60.5 258.3)">3x10</text>
<text x="68" y="258.3" transform="rotate(-90 68 258.3)">4x10</text>
<text x="75.5" y="261.3" transform="rotate(-90 75.5 261.3)">OV</text>
<text x="98" y="261.3" transform="rotate(-90 98 261.3)">OV</text>
<text x="103" y="262.3" transform="rotate(-90 103 262.3)">OV</text>
<text x="113" y="258.3" transform="rotate(-90 113 258.3)">3x10</text>
<text x="123" y="258.3" transform="rotate(-90 123 258.3)">4x10</text>
<text x="128" y="262.3" transform="rotate(-90 128 262.3)">OV</text>
<text x="135.5" y="258.3" transform="rotate(-90 135.5 258.3)">3x10</text>
<text x="143" y="258.3" transform="rotate(-90 143 258.3)">4x10</text>
<text x="150.5" y="258.3" transform="rotate(-90 150.5 258.3)">OV</text>
<text x="158" y="258.3" transform="rotate(-90 158 258.3)">3x2.5</text>
<text x="165.5" y="258.3" transform="rotate(-90 165.5 258.3)">4x2.5</text>
<text x="200.4" y="258.3" transform="rotate(-90 200.4 258.3)">OV</text>
<text x="210.5" y="258.3" transform="rotate(-90 210.5 258.3)">3x2.5</text>
<text x="220.5" y="258.3" transform="rotate(-90 220.5 258.3)">4x2.5</text>
<text x="228" y="258.3" transform="rotate(-90 228 258.3)">OV</text>
<text x="235.5" y="258.3" transform="rotate(-90 235.5 258.3)">3x2.5</text>
<text x="243" y="262.3" transform="rotate(-90 243 262.3)">OV</text>
<text x="60.5" y="269.4" transform="rotate(-90 60.5 269.4)">3x10</text>
<text x="68" y="269.4" transform="rotate(-90 68 269.4)">4x10</text>
<text x="83" y="268.8" transform="rotate(-90 83 268.8)">3x10</text>
<text x="90.6" y="268.8" transform="rotate(-90 90.6 268.8)">4x10</text>
<text x="108" y="268.8" transform="rotate(-90 108 268.8)">3x10</text>
<text x="113" y="269.4" transform="rotate(-90 113 269.4)">3x10</text>
<text x="118" y="268.8" transform="rotate(-90 118 268.8)">4x10</text>
<text x="123" y="269.4" transform="rotate(-90 123 269.4)">4x10</text>
<text x="135.5" y="269.4" transform="rotate(-90 135.5 269.4)">3x10</text>
<text x="143" y="269.4" transform="rotate(-90 143 269.4)">4x10</text>
<text x="150.5" y="268.3" transform="rotate(-90 150.5 268.3)">OV</text>
<text x="158" y="269.4" transform="rotate(-90 158 269.4)">3x2.5</text>
<text x="165.5" y="269.4" transform="rotate(-90 165.5 269.4)">4x2.5</text>
<text x="173" y="267.8" transform="rotate(-90 173 267.8)">OV</text>
<text x="180.5" y="268.8" transform="rotate(-90 180.5 268.8)">3x2.5</text>
<text x="188" y="268.8" transform="rotate(-90 188 268.8)">4x2.5</text>
<text x="195.5" y="267.8" transform="rotate(-90 195.5 267.8)">OV</text>
<text x="200.4" y="268.3" transform="rotate(-90 200.4 268.3)">OV</text>
<text x="205.4" y="268.8" transform="rotate(-90 205.4 268.8)">3x2.5</text>
<text x="210.5" y="269.4" transform="rotate(-90 210.5 269.4)">3x2.5</text>
<text x="215.5" y="268.8" transform="rotate(-90 215.5 268.8)">4x2.5</text>
<text x="220.5" y="269.4" transform="rotate(-90 220.5 269.4)">4x2.5</text>
<text x="228" y="268.3" transform="rotate(-90 228 268.3)">OV</text>
<text x="235.5" y="269.4" transform="rotate(-90 235.5 269.4)">3x2.5</text>
<text x="243" y="268.3" transform="rotate(-90 243 268.3)">S</text>
</g>
</svg>
